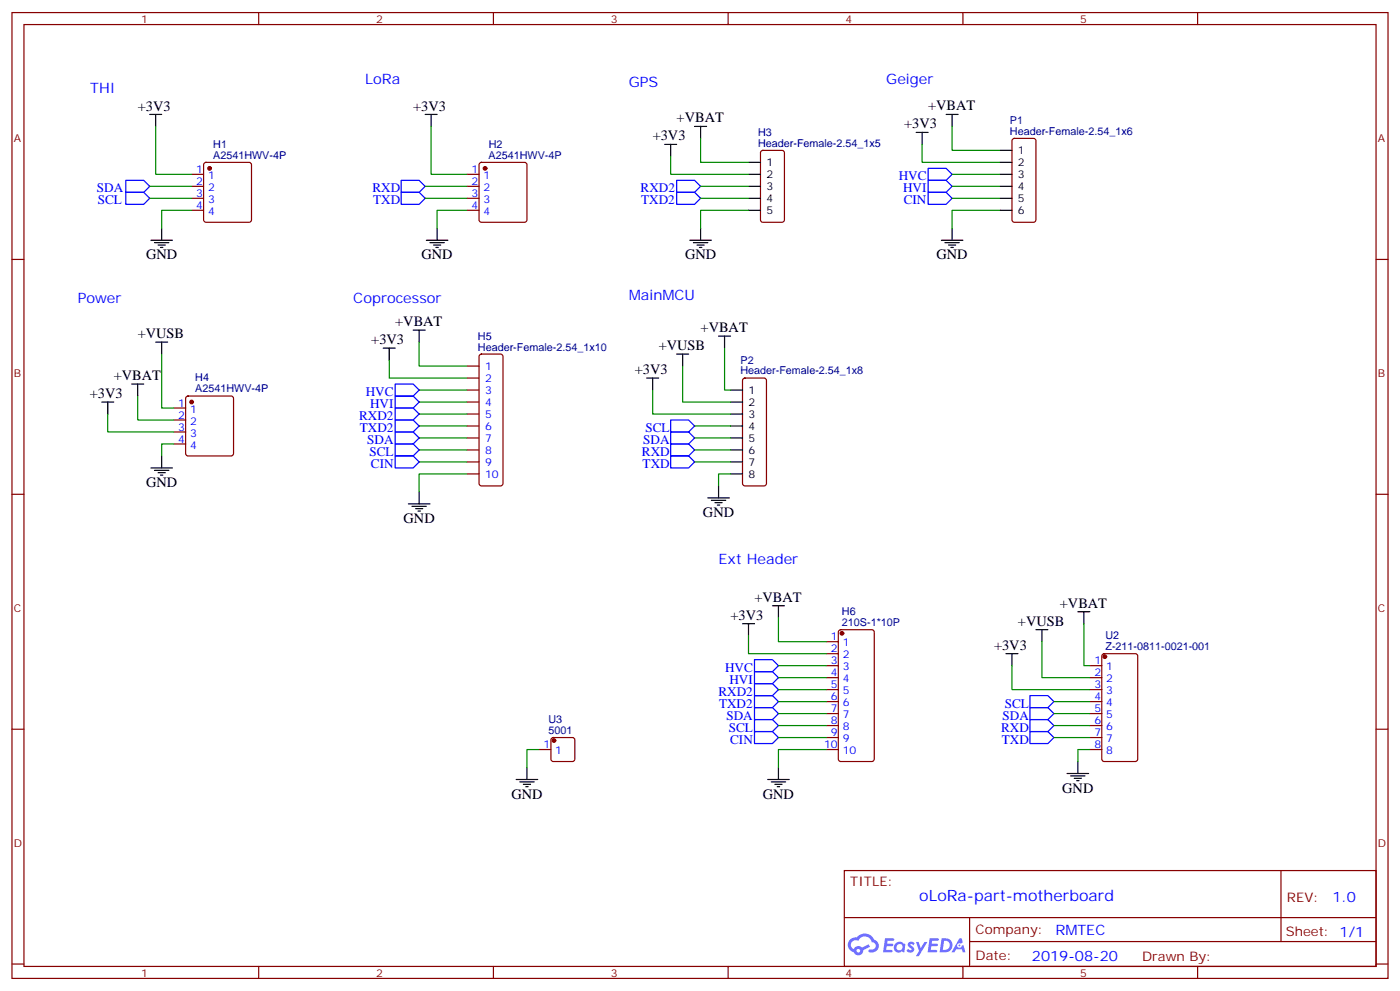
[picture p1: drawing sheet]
<svg xmlns="http://www.w3.org/2000/svg" width="412mm" height="292mm" viewBox="0 0 412 292" stroke-linecap="round" stroke-linejoin="round" font-family="sans-serif">
<g fill="none" stroke="#870000" stroke-width=".35">
<path d="M3.5 3.7h405.4v284.3h-405.4zM7.1 7.2h398.2v277.3h-398.2zM76.2 3.7v3.5M145.3 3.7v3.5M214.5 3.7v3.5M283.6 3.7v3.5M352.8 3.7v3.5M3.5 76.4h3.6M405.3 76.4h3.6M3.5 145.5h3.6M405.3 145.5h3.6M3.5 214.7h3.6"/>
<path d="M405.3 214.7h3.6M248.7 256.3h156.6v28.2h-156.6zM377.3 256.3v20.9M248.7 270.1h156.5M285.6 277.2h119.6M285.6 270.1v14.2M3.5 283.8h3.6M76.2 284.5v3.5M145.3 284.5v3.5M214.5 284.5v3.5M283.6 284.5v3.5M352.8 284.5v3.5"/>
<path d="M405.3 283.8h3.6"/>
</g>
<g fill="#5487ff">
<path d="M267.7 277.5a1.22 1.22 0 0 1 1.7 .2l-.4 .6a.47 .47 0 0 0-.3-.4 .47 .47 0 0 0-.5 .2l.1 .2a1.14 1.14 0 0 1 .8 1.8 1.14 1.14 0 0 1-1.9 0l-.2-.2 .5-.6 .7 .5a.29 .29 0 0 0 .3-.3 .29 .29 0 0 0-.2-.3 1.04 1.04 0 0 1-.6-1.7z"/>
<path d="M260.7 276.2h2.4l.3 .2-.2 .5-1.8 .1-.1 .8h1.5l.3 .4-.3 .4h-1.6l-.2 1.1h1.7l.2 .3-.2 .3-2.6 .1z"/>
<path d="M273.8 276.2h2.4l.3 .2-.1 .5-1.8 .1-.2 .8h1.6l.3 .4-.4 .4-1.6-.1-.1 1.1 1.7 .1 .2 .3-.2 .3-2.6 .1z"/>
<path d="M282.6 276.2h.7l.3 1.3-.6 .3a.69 .69 0 0 0-1 .3 .69 .69 0 0 0 .4 .9 .69 .69 0 0 0 .9-.6l.5-.2 .6 2.2h-.8l-.2-.9h-1.8l-.5 .9h-.8z"/>
<path d="M269.8 277.3h.8l.6 1.8 1.1-1.8h.9l-2.6 4.2h-.8l.9-1.5z"/>
<path d="M277.4 276.2l-.6 4.2h1.3a2.11 2.11 0 0 0 2.5-2.1 2.11 2.11 0 0 0-2.5-2.1zM278.1 277a1.39 1.39 0 0 1 1.7 1.4 1.39 1.39 0 0 1-1.8 1.2h-.3z"/>
<path d="M263.7 277.8a1.54 1.54 0 0 0-.1 2.2 1.54 1.54 0 0 0 2.2 .1l.6 .3 .3-2.3-.2-.3h-.4a1.49 1.49 0 0 0-2.4 0zM264 278.8a.94 .94 0 0 1 1.8 0 .94 .94 0 0 1-1.8 0z"/>
<path d="M250.4 276.6a2.18 2.18 0 0 0 1.1 3.7 1.44 1.44 0 0 0 1.6 .9 1.44 1.44 0 0 0 1.2-1.4l2-1.1-.5-.7-1.9 1a1.47 1.47 0 0 0-2.4 .4 1.39 1.39 0 0 1-.7-1.9 1.39 1.39 0 0 1 2-.5 2.12 2.12 0 0 1 2.2-1.3 2.12 2.12 0 0 1 1.9 1.7 1.14 1.14 0 0 1 1.1 1.4 1.14 1.14 0 0 1-1.7 .7 .43 .43 0 0 0-.5 .4 .43 .43 0 0 0 .4 .5 1.98 1.98 0 0 0 2.5-1.2 1.98 1.98 0 0 0-1.2-2.6 3.1 3.1 0 0 0-5.3-.6l-.9 .1zM252.3 279.9a.55 .55 0 0 1 1.1 0 .55 .55 0 0 1-1.1 0z"/>
<circle cx="282.6" cy="278.3" r=".26"/>
</g>
<g fill="none" stroke="#870000" stroke-width=".35">
<path d="M56.4 51.3h3.6M56.4 54.9h3.6M56.4 58.4h3.6M60.2 48l.5-.2h12.7l.5 .2 .2 .5v16.2l-.3 .5-.4 .2h-12.7l-.5-.2-.2-.5v-16.2zM137.6 51.3h3.5M137.6 54.9h3.5M137.6 58.4h3.5M141.3 48l.5-.2h12.7l.5 .2 .2 .5v16.2l-.2 .5-.5 .2h-12.7l-.5-.2-.2-.5v-16.2zM224.2 44.5l.5-.2h5.7l.6 .4 .1 20-.5 .7h-5.9l-.6-.4-.1-20zM298.3 41l.5-.3h5.6l.7 .5 .1 23.5-.5 .7h-5.9l-.6-.4-.1-23.5zM56.4 61.9h3.6M137.6 61.9h3.5"/>
<path d="M54.9 116.8l.5-.2h12.7l.5 .2 .2 .5v16.2l-.2 .5-.5 .2h-12.7l-.5-.2-.2-.5v-16.2zM137.6 107.8h3.5M137.6 111.3h3.5M137.6 114.8h3.5M137.6 118.4h3.5M141.3 104.5l.5-.3h5.7l.5 .3 .2 .5v37.3l-.3 .5-.4 .3h-5.7l-.5-.3-.2-.5v-37.3zM219 111.5l.4-.2h5.7l.5 .2 .2 .5v30.3l-.3 .5-.4 .3h-5.7l-.5-.3-.2-.5v-30.3zM51.2 120.1h3.5M51.2 123.6h3.5M51.2 127.2h3.5M51.2 130.7h3.5M137.6 121.9h3.5"/>
<path d="M137.6 125.4h3.5M137.6 128.9h3.5M137.6 132.5h3.5M137.6 136h3.5M137.6 139.5h3.5M243.4 196h3.5M243.4 199.5h3.5M243.4 188.9h3.5M243.4 192.4h3.5M247.2 185.6l.4-.2h9.2l.7 .4v37.7l-.4 .6-9.5 .1-.6-.5-.1-37.6zM321 196h3.6M321 199.5h3.6"/>
<path d="M324.8 192.6l.5-.2h9.1l.7 .5v30.6l-.4 .6-9.4 .1-.7-.5v-30.6zM162.5 217.3l.5-.2h5.6l.5 .2 .2 .5v5.7l-.2 .5-.5 .2h-5.6l-.5-.2-.2-.5v-5.7zM243.4 203h3.5M243.4 206.6h3.5M243.4 210.1h3.5M243.4 213.6h3.5M243.4 217.1h3.5M321 203h3.6M321 206.6h3.6M321 210.1h3.6M321 213.6h3.6M321 217.1h3.6"/>
<path d="M158.7 220.7h3.6M243.4 220.7h3.5M321 220.7h3.6"/>
</g>
<g fill="#870000" stroke="#870000" stroke-width=".35">
<circle cx="325.4" cy="193.3" r=".53"/>
<circle cx="248" cy="186.4" r=".53"/>
<circle cx="163.2" cy="218" r=".53"/>
<circle cx="61.7" cy="49.6" r=".53"/>
<circle cx="142.9" cy="49.6" r=".53"/>
<circle cx="56.4" cy="118.4" r=".53"/>
</g>
<g fill="none" stroke="#000" stroke-width=".35">
<path d="M44.1 33.7h3.5M45.9 33.7v3.5M125.2 33.7h3.6M127 33.7v3.5M204.6 37.2h3.5M206.4 37.2v3.5M269.9 39h3.5M271.6 39v3.5M278.7 33.7h3.5M280.5 33.7v3.5M195.8 42.5h3.5M197.6 42.5v3.5"/>
<path d="M220.5 47.8h3.5M220.5 51.3h3.5M220.5 54.9h3.5M220.5 58.4h3.5M294.6 47.8h3.5M294.6 51.3h3.5M294.6 54.9h3.5M294.6 58.4h3.5M294.6 44.3h3.5M44.4 70.7h6.4M45.5 71.4h4.2M46.6 72.1h2.1"/>
<path d="M47.3 72.8h.7M47.6 67.2v3.5M125.6 70.7h6.3M126.6 71.4h4.3M127.7 72.1h2.1M128.4 72.8h.7M128.8 67.2v3.5M203.2 70.7h6.3M204.3 71.4h4.2M205.3 72.1h2.1M206 72.8h.7M206.4 67.2v3.5"/>
<path d="M220.5 61.9h3.5M277.3 70.7h6.3M278.3 71.4h4.3M279.4 72.1h2.1M280.1 72.8h.7M280.5 67.2v3.5M294.6 61.9h3.5M121.7 97.2h3.5M123.5 97.2v3.5M211.7 99h3.5M213.4 99v3.5M30 118.4h3.5"/>
<path d="M31.7 118.4v3.5M38.8 113.1h3.5M40.6 113.1v3.5M45.9 100.7h3.5M47.6 100.7v3.5M112.9 102.5h3.5M114.7 102.5v3.5M190.5 111.3h3.5M192.3 111.3v3.5M199.3 104.2h3.5M201.1 104.2v3.6M215.2 114.8h3.5"/>
<path d="M215.2 118.4h3.5M44.4 137.8h6.4M45.5 138.5h4.2M46.6 139.2h2.1M47.3 139.9h.7M47.6 134.2v3.6M215.2 121.9h3.5M215.2 125.4h3.5M215.2 128.9h3.5M215.2 132.5h3.5M215.2 136h3.5M215.2 139.5h3.5"/>
<path d="M120.3 148.3h6.3M121.4 149h4.2M122.4 149.8h2.1M123.1 150.5h.7M123.5 144.8v3.5M208.5 146.6h6.3M209.5 147.3h4.3M210.6 148h2.1M211.3 148.7h.7M211.7 143.1v3.5M227.5 178.3h3.6M229.3 178.3v3.6"/>
<path d="M218.7 183.6h3.5M220.5 183.6v3.5M296.3 192.4h3.6M298.1 192.4v3.6M305.2 185.4h3.5M306.9 185.4v3.5M317.5 180.1h3.5M319.3 180.1v3.5M152 229.5h6.4M153.1 230.2h4.2M154.2 230.9h2.1M154.9 231.6h.7"/>
<path d="M155.2 226v3.5M226.1 229.5h6.4M227.2 230.2h4.2M228.2 230.9h2.2M229 231.6h.7M229.3 226v3.5M314.3 227.7h6.4M315.4 228.4h4.2M316.4 229.1h2.2M317.1 229.8h.8M317.5 224.2v3.5"/>
</g>
<g fill="none" stroke="#00f" stroke-width=".35">
<path d="M37 56.6h5.3l1.8 1.8-1.8 1.7h-5.3zM37 53.1h5.3l1.8 1.8-1.8 1.7h-5.3zM118.2 53.1h5.3l1.7 1.8-1.7 1.7h-5.3zM118.2 56.6h5.3l1.7 1.8-1.7 1.7h-5.3zM199.3 56.6h5.3l1.8 1.8-1.8 1.7h-5.3zM199.3 53.1h5.3l1.8 1.8-1.8 1.7h-5.3zM273.4 56.6h5.3l1.8 1.8-1.8 1.7h-5.3zM273.4 49.6h5.3l1.8 1.7-1.8 1.8h-5.3zM273.4 53.1h5.3l1.8 1.8-1.8 1.7h-5.3zM116.4 116.6h5.3l1.8 1.8-1.8 1.7h-5.3zM116.4 113.1h5.3l1.8 1.7-1.8 1.8h-5.3zM116.4 130.7h5.3l1.8 1.8-1.8 1.7h-5.3z"/>
<path d="M116.4 134.2h5.3l1.8 1.8-1.8 1.8h-5.3zM116.4 123.6h5.3l1.8 1.8-1.8 1.8h-5.3zM116.4 127.2h5.3l1.8 1.7-1.8 1.8h-5.3zM116.4 120.1h5.3l1.8 1.8-1.8 1.7h-5.3zM197.6 134.2h5.2l1.8 1.8-1.8 1.8h-5.2zM197.6 130.7h5.2l1.8 1.8-1.8 1.7h-5.2zM197.6 123.6h5.2l1.8 1.8-1.8 1.8h-5.2zM197.6 127.2h5.2l1.8 1.7-1.8 1.8h-5.2zM222.2 194.2h5.3l1.8 1.8-1.8 1.7h-5.3zM222.2 197.7h5.3l1.8 1.8-1.8 1.8h-5.3zM222.2 201.3h5.3l1.8 1.7-1.8 1.8h-5.3zM222.2 208.3h5.3l1.8 1.8-1.8 1.7h-5.3z"/>
<path d="M222.2 204.8h5.3l1.8 1.8-1.8 1.7h-5.3zM222.2 215.4h5.3l1.8 1.7-1.8 1.8h-5.3zM222.2 211.8h5.3l1.8 1.8-1.8 1.8h-5.3zM303.4 208.3h5.3l1.7 1.8-1.7 1.7h-5.3zM303.4 204.8h5.3l1.7 1.8-1.7 1.7h-5.3zM303.4 211.8h5.3l1.7 1.8-1.7 1.8h-5.3zM303.4 215.4h5.3l1.7 1.7-1.7 1.8h-5.3z"/>
</g>
<g fill="none" stroke="#008700" stroke-width=".35">
<path d="M45.9 37.2v14.1h10.5M127 37.2v14.1h10.6M280.5 37.2v7.1h14.1M44.1 54.9h12.3M44.1 58.4h12.3M125.2 54.9h12.4M125.2 58.4h12.4M197.6 46v5.3h22.9M206.4 40.7v7.1h14.1M206.4 54.9h14.1M206.4 58.4h14.1M271.6 42.5v5.3h23"/>
<path d="M280.5 54.9h14.1M280.5 58.4h14.1M280.5 51.3h14.1M56.4 61.9h-8.8v5.3M137.6 61.9h-8.8v5.3M220.5 61.9h-14.1v5.3M294.6 61.9h-14.1v5.3M40.6 116.6v7h10.6M47.6 104.2v15.9h3.6M114.7 106v5.3h22.9M123.5 100.7v7.1h14.1M123.5 118.4h14.1"/>
<path d="M123.5 114.8h14.1M192.3 114.8v7.1h22.9M201.1 107.8v10.6h14.1M213.4 102.5v12.3h1.8M31.7 121.9v5.3h19.5M51.2 130.7h-3.6v3.5M123.5 136h14.1M123.5 132.5h14.1M123.5 128.9h14.1M123.5 125.4h14.1M123.5 121.9h14.1M137.6 139.5h-14.1v5.3"/>
<path d="M204.6 136h10.6M204.6 132.5h10.6M204.6 128.9h10.6M204.6 125.4h10.6M215.2 139.5h-3.5v3.6M220.5 187.1v5.3h22.9M229.3 181.9v7h14.1M229.3 196h14.1M229.3 199.5h14.1M298.1 196v7h22.9M306.9 188.9v10.6h14.1M319.3 183.6v12.4h1.7"/>
<path d="M229.3 206.6h14.1M229.3 210.1h14.1M229.3 213.6h14.1M229.3 217.1h14.1M229.3 203h14.1M310.4 206.6h10.6M310.4 210.1h10.6M310.4 213.6h10.6M310.4 217.1h10.6M158.7 220.7h-3.5v5.3M243.4 220.7h-14.1v5.3M321 220.7h-3.5v3.5"/>
</g>
<text font-size="4.6" fill="#00f" x="270.8" y="265.3">oLoRa-part-motherboard</text>
<g font-size="4.2" fill="#00f">
<text x="26.6" y="27.4">THI</text>
<text x="107.6" y="24.9">LoRa</text>
<text x="185.2" y="25.6">GPS</text>
<text x="261.1" y="24.9">Geiger</text>
<text x="22.9" y="89.1">Power</text>
<text x="104.1" y="89.1">Coprocessor</text>
<text x="185.2" y="88.4">MainMCU</text>
<text x="211.7" y="166">Ext Header</text>
<text x="392.5" y="265.6">1.0</text>
<text x="310.9" y="275.1">RMTEC</text>
<text x="304" y="282.9">2019-08-20</text>
</g>
<g font-size="4.2">
<text x="40.6" y="32.5">+3V3</text>
<text x="121.7" y="32.5">+3V3</text>
<text x="273.4" y="32.5">+VBAT</text>
<text x="192.3" y="41.3">+3V3</text>
<text x="199.3" y="36.1">+VBAT</text>
<text x="266.3" y="37.8">+3V3</text>
<text x="43" y="76.4">GND</text>
<text x="124.2" y="76.4">GND</text>
<text x="201.8" y="76.4">GND</text>
<text x="275.9" y="76.4">GND</text>
<text x="40.6" y="99.6">+VUSB</text>
<text x="109.4" y="101.3">+3V3</text>
<text x="116.4" y="96">+VBAT</text>
<text x="206.4" y="97.8">+VBAT</text>
<text x="194" y="103.1">+VUSB</text>
<text x="33.5" y="111.9">+VBAT</text>
<text x="187" y="110.1">+3V3</text>
<text x="26.5" y="117.2">+3V3</text>
<text x="43" y="143.4">GND</text>
<text x="118.9" y="154">GND</text>
<text x="207.1" y="152.2">GND</text>
<text x="222.2" y="177.2">+VBAT</text>
<text x="312.2" y="178.9">+VBAT</text>
<text x="215.2" y="182.5">+3V3</text>
<text x="299.9" y="184.2">+VUSB</text>
<text x="292.8" y="191.3">+3V3</text>
<text x="312.9" y="233.4">GND</text>
<text x="150.6" y="235.1">GND</text>
<text x="224.7" y="235.1">GND</text>
</g>
<g font-size="3.9" fill="#00f">
<text x="264.7" y="53.1">HVC</text>
<text x="28.6" y="56.6">SDA</text>
<text x="109.7" y="56.6">RXD</text>
<text x="188.7" y="56.6">RXD2</text>
<text x="266" y="56.6">HVI</text>
<text x="28.8" y="60.1">SCL</text>
<text x="109.9" y="60.1">TXD</text>
<text x="188.9" y="60.1">TXD2</text>
<text x="266.2" y="60.1">CIN</text>
<text x="107.7" y="116.6">HVC</text>
<text x="105.8" y="123.6">RXD2</text>
<text x="109" y="120.1">HVI</text>
<text x="106" y="127.2">TXD2</text>
<text x="108.2" y="130.7">SDA</text>
<text x="189.5" y="130.7">SDA</text>
<text x="190.1" y="127.2">SCL</text>
<text x="108.8" y="134.2">SCL</text>
<text x="109.3" y="137.8">CIN</text>
<text x="189.1" y="134.2">RXD</text>
<text x="189.3" y="137.8">TXD</text>
<text x="213.6" y="197.7">HVC</text>
<text x="214.9" y="201.3">HVI</text>
<text x="211.6" y="204.8">RXD2</text>
<text x="211.8" y="208.3">TXD2</text>
<text x="296" y="208.3">SCL</text>
<text x="214" y="211.8">SDA</text>
<text x="214.7" y="215.4">SCL</text>
<text x="294.9" y="215.4">RXD</text>
<text x="295.3" y="211.8">SDA</text>
<text x="215.1" y="218.9">CIN</text>
<text x="295.1" y="218.9">TXD</text>
</g>
<g font-size="3.9" fill="#800">
<text x="250.5" y="260.9">TITLE:</text>
<text x="379.1" y="265.6">REV:</text>
<text x="287.4" y="275.1">Company:</text>
<text x="378.7" y="275.7">Sheet: 1/1</text>
<text x="287.4" y="282.8">Date:</text>
<text x="336.4" y="282.8">Drawn By: 김석현</text>
</g>
<g font-size="3.2" fill="#800">
<text x="41.6" y="6.7">1</text>
<text x="110.8" y="6.7">2</text>
<text x="179.9" y="6.7">3</text>
<text x="249.1" y="6.7">4</text>
<text x="318.2" y="6.7">5</text>
<text x="4.1" y="41.8">A</text>
<text x="405.9" y="41.8">A</text>
<text x="4.1" y="110.9">B</text>
<text x="405.9" y="110.9">B</text>
<text x="4.1" y="180.1">C</text>
<text x="405.9" y="180.1">C</text>
<text x="4.1" y="249.2">D</text>
<text x="405.9" y="249.2">D</text>
<text x="41.6" y="287.5">1</text>
<text x="110.8" y="287.5">2</text>
<text x="179.9" y="287.5">3</text>
<text x="249.1" y="287.5">4</text>
<text x="318.2" y="287.5">5</text>
</g>
<g font-size="3.2" fill="#000080">
<text x="223.3" y="40.1">H3</text>
<text x="297.5" y="39.7">Header-Female-2.54_1x6</text>
<text x="297.5" y="36.5">P1</text>
<text x="62.8" y="46.7">A2541HWV-4P</text>
<text x="62.8" y="43.5">H1</text>
<text x="143.9" y="46.7">A2541HWV-4P</text>
<text x="143.9" y="43.5">H2</text>
<text x="223.3" y="43.2">Header-Female-2.54_1x5</text>
<text x="140.8" y="100">H5</text>
<text x="140.8" y="103.2">Header-Female-2.54_1x10</text>
<text x="218.1" y="107.1">P2</text>
<text x="57.5" y="112.3">H4</text>
<text x="218.1" y="110.2">Header-Female-2.54_1x8</text>
<text x="57.5" y="115.5">A2541HWV-4P</text>
<text x="248" y="184.3">210S-1*10P</text>
<text x="248" y="181.2">H6</text>
<text x="325.6" y="191.4">Z-211-0811-0021-001</text>
<text x="325.6" y="188.3">U2</text>
<text x="161.6" y="212.9">U3</text>
<text x="161.6" y="216.1">5001</text>
</g>
<g font-size="3.2">
<text x="299.9" y="45.3">1</text>
<text x="225.8" y="48.9">1</text>
<text x="225.8" y="52.4">2</text>
<text x="299.9" y="48.9">2</text>
<text x="299.9" y="52.4">3</text>
<text x="225.8" y="55.9">3</text>
<text x="225.8" y="59.4">4</text>
<text x="299.9" y="55.9">4</text>
<text x="299.9" y="59.4">5</text>
<text x="225.8" y="63">5</text>
<text x="299.9" y="63">6</text>
<text x="220.5" y="115.9">1</text>
<text x="220.5" y="119.4">2</text>
<text x="220.5" y="122.9">3</text>
<text x="220.5" y="126.5">4</text>
<text x="220.5" y="130">5</text>
<text x="220.5" y="133.5">6</text>
<text x="220.5" y="137.1">7</text>
<text x="220.5" y="140.6">8</text>
</g>
<g font-size="3.2" fill="#00f">
<text x="57.8" y="51">1</text>
<text x="61.3" y="52.7">1</text>
<text x="138.9" y="51">1</text>
<text x="142.4" y="52.7">1</text>
<text x="57.8" y="54.5">2</text>
<text x="57.8" y="58">3</text>
<text x="61.3" y="56.3">2</text>
<text x="61.3" y="59.8">3</text>
<text x="138.9" y="54.5">2</text>
<text x="138.9" y="58">3</text>
<text x="142.4" y="56.3">2</text>
<text x="142.4" y="59.8">3</text>
<text x="57.8" y="61.6">4</text>
<text x="61.3" y="63.3">4</text>
<text x="138.9" y="61.6">4</text>
<text x="142.4" y="63.3">4</text>
<text x="142.9" y="108.8">1</text>
<text x="142.9" y="112.4">2</text>
<text x="52.5" y="119.8">1</text>
<text x="142.9" y="115.9">3</text>
<text x="142.9" y="119.4">4</text>
<text x="52.5" y="123.3">2</text>
<text x="56" y="121.5">1</text>
<text x="56" y="125.1">2</text>
<text x="142.9" y="122.9">5</text>
<text x="52.5" y="126.8">3</text>
<text x="52.5" y="130.4">4</text>
<text x="56" y="128.6">3</text>
<text x="142.9" y="126.5">6</text>
<text x="142.9" y="130">7</text>
<text x="56" y="132.1">4</text>
<text x="142.9" y="133.5">8</text>
<text x="142.9" y="137.1">9</text>
<text x="142.9" y="140.6">10</text>
<text x="244.8" y="188.6">1</text>
<text x="248.2" y="190.3">1</text>
<text x="244.8" y="192.1">2</text>
<text x="244.8" y="195.6">3</text>
<text x="248.2" y="193.9">2</text>
<text x="248.2" y="197.4">3</text>
<text x="322.4" y="195.6">1</text>
<text x="325.9" y="197.4">1</text>
<text x="244.8" y="199.1">4</text>
<text x="244.8" y="202.7">5</text>
<text x="248.2" y="200.9">4</text>
<text x="322.4" y="199.1">2</text>
<text x="322.4" y="202.7">3</text>
<text x="325.9" y="200.9">2</text>
<text x="244.8" y="206.2">6</text>
<text x="244.8" y="209.7">7</text>
<text x="248.2" y="204.4">5</text>
<text x="248.2" y="208">6</text>
<text x="322.4" y="206.2">4</text>
<text x="322.4" y="209.7">5</text>
<text x="325.9" y="204.4">3</text>
<text x="325.9" y="208">4</text>
<text x="244.8" y="213.3">8</text>
<text x="248.2" y="211.5">7</text>
<text x="248.2" y="215">8</text>
<text x="322.4" y="213.3">6</text>
<text x="325.9" y="211.5">5</text>
<text x="325.9" y="215">6</text>
<text x="160.1" y="220.3">1</text>
<text x="242.7" y="220.3">10</text>
<text x="244.8" y="216.8">9</text>
<text x="248.2" y="218.5">9</text>
<text x="322.4" y="216.8">7</text>
<text x="322.4" y="220.3">8</text>
<text x="325.9" y="218.5">7</text>
<text x="163.6" y="222.1">1</text>
<text x="248.2" y="222.1">10</text>
<text x="325.9" y="222.1">8</text>
</g>
</svg>
